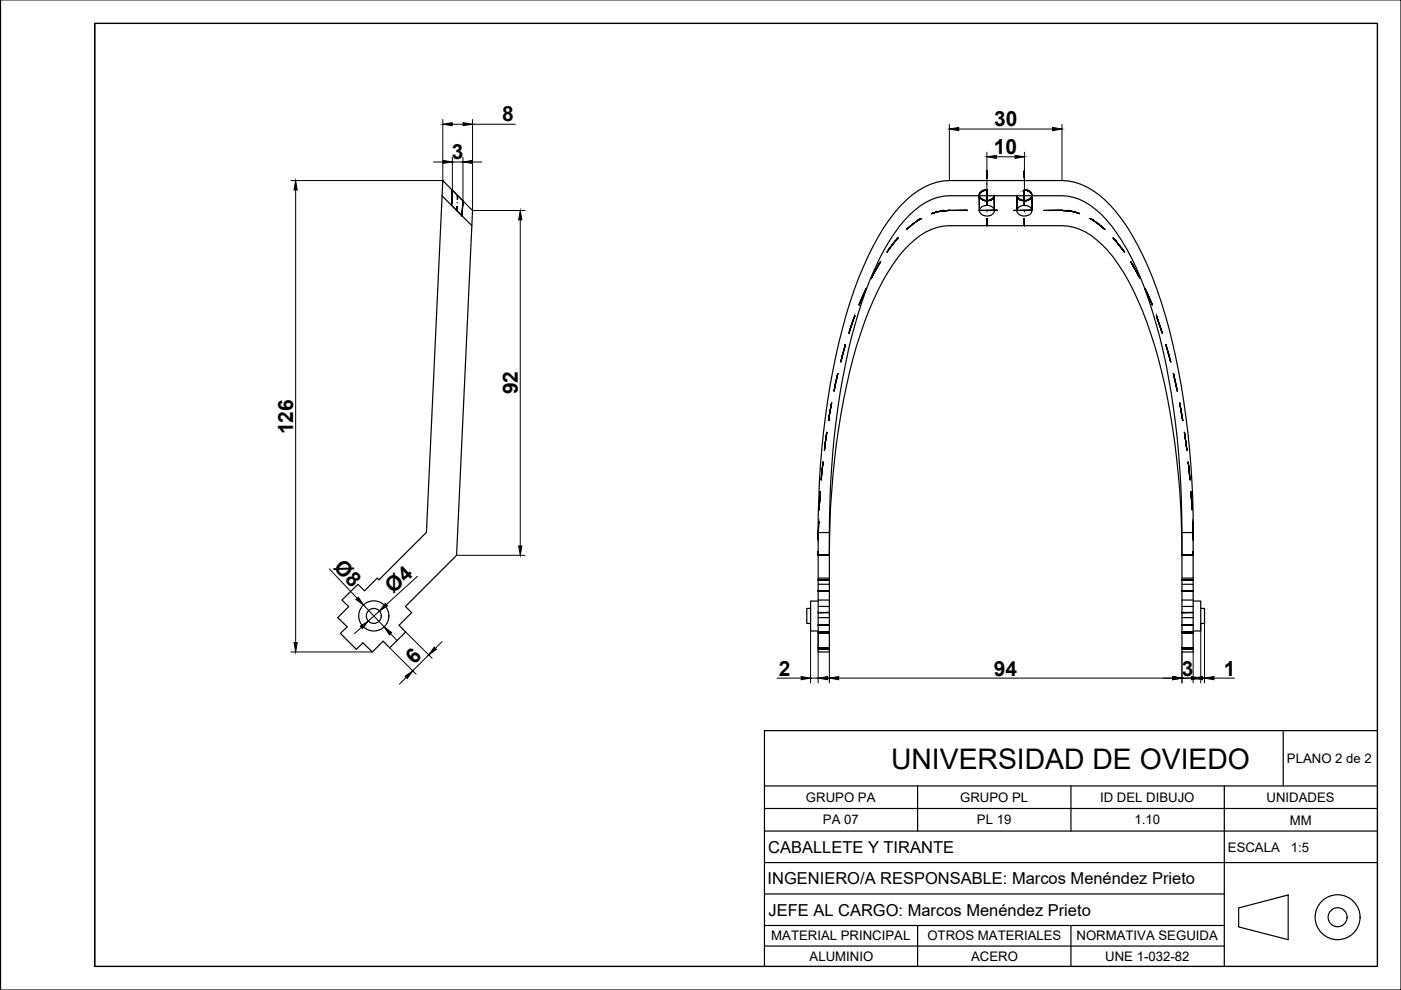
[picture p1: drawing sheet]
<svg xmlns="http://www.w3.org/2000/svg" width="297mm" height="210mm" viewBox="0 0 297 210" stroke-linecap="round" stroke-linejoin="round" font-family="sans-serif">
<!-- layer: 01_Contornos -->
<g fill="none" stroke="#000" stroke-width=".25">
<path d="M.1 0h296.9v209.9h-296.9zM20.1 5h271.9v199.9h-271.9zM93.9 38.3l6.3 6.3-3.4 73.1-10.8 10.9 1.3 1.3-2.7 2.7 1.4 1.4-3.4 3.3-1.4-1.4-2.3 2.3-2-1.9-1.3 1.4-3.4-3.4 1.4-1.4-2-1.9 2.3-2.4-1.4-1.4 3.4-3.3 1.4 1.4 2.7-2.7 .3 .4 10.1-10.1zM93.7 41.5l6.4 6.4M95.9 40.3l2.3 2.3M96.9 44.7l1.1 1.1M207.8 44.2a1.75 1.75 0 0 1 3 .5 1.71 1.71 0 0 1-1.5 1.1 1.71 1.71 0 0 1-1.6-1zM209.2 47.9h.1M215.8 44.1a1.84 1.84 0 0 1 3 .4 1.62 1.62 0 0 1-2.7 .9l-.4-.3-.1-.4zM217.2 47.9h.1M173.5 112.9v25.3h2.3v-25.3M173.5 112.9a166.2 166.2 0 0 1 6.7-48.9 61.9 61.9 0 0 1 9.5-19 16.6 16.6 0 0 1 10.3-6.6l25.2-.1a14.5 14.5 0 0 1 10.3 5.3 51.7 51.7 0 0 1 9.8 17.8 150.6 150.6 0 0 1 7.4 40.9l.3 10.6"/>
<path d="M173.5 112.9h2.3M175.8 112.9a167.3 167.3 0 0 1 5.5-44.1 62.3 62.3 0 0 1 9.4-20.8 17 17 0 0 1 8.2-6.2l2.4-.3h23.9a13 13 0 0 1 9.4 5.1 52.7 52.7 0 0 1 9.8 19.5 162.5 162.5 0 0 1 6.2 46.8M175.8 117.7a160.7 160.7 0 0 1 5.8-44.3 56.2 56.2 0 0 1 9.9-20.3 14.4 14.4 0 0 1 8.6-5.2h25.1a12.2 12.2 0 0 1 8.5 4 41.7 41.7 0 0 1 8.6 14.1 125.4 125.4 0 0 1 7.5 34.8l.5 6.7 .3 10.2M250.6 112.9v25.3h2.4v-25.3M250.6 112.9h2.4M171.9 129v3.2M173.5 127.4h-1.6v1.6h-.8v3.2h.8v1.6h1.6M173.5 122.6h2.3M173.5 123.9h2.3M173.5 127.2h2.3M173.5 128.6h2.3M173.5 131h2.3"/>
<path d="M173.5 134.3h2.3M173.5 137.7h2.3M250.6 122.6h2.4M250.6 123.9h2.4M250.6 127.2h2.4M250.6 128.6h2.4M250.6 131h2.4M250.6 134.3h2.4M250.6 137.7h2.4M253 127.4h1.6v1.6h.8v3.2h-.8v1.6h-1.6M254.6 129v3.2M272.1 154.9v11.7"/>
<path d="M292 154.9h-129.9v50M162.1 176.2h129.9M162.1 166.6h129.9M162.1 171.4h129.9M194.5 166.6v9.6M227.1 166.6v9.6M259.6 166.6v38.3M162.1 182.9h129.9M162.1 189.5h97.5M162.1 196.2h97.5M194.5 196.2v8.7M227.1 196.2v8.7"/>
<path d="M262.6 192.5l10.5-2.7v9.4l-10.5-2.7zM162.1 200.6h97.5"/>
<circle cx="79.3" cy="130.6" r="3.2"/>
<circle cx="79.3" cy="130.6" r="1.59"/>
<circle cx="283.6" cy="194.5" r="4.8"/>
<circle cx="283.6" cy="194.5" r="2.01"/>
</g>
<!-- layer: 02_Ocultas -->
<g fill="#000" stroke="#000" stroke-width=".21">
<path d="M95.9 40.3l-.2 3.2zM95.9 40.3l-.2 3.2zM95.9 40.3l-.2 3.2zM95.9 40.3l-.2 3.2z"/>
<path d="M98.2 42.6l-.2 3.2zM98.1 42.6l-.1 3.2zM98.1 42.6l-.1 3.2zM98.1 42.6l-.2 3.2z"/>
<path d="M185.2 58.2l-.4 .7zM185.1 58.2l-.3 .7zM185.1 58.2l-.3 .7zM185.1 58.2l-.3 .7z"/>
<path d="M186.3 56.2l-1.1 2zM186.2 56.2l-1 2zM186.2 56.2l-1 2zM186.2 56.2l-1.1 2z"/>
<path d="M186.7 55.6l-.4 .6zM186.6 55.6l-.3 .6zM186.6 55.6l-.3 .6zM186.6 55.6l-.4 .6z"/>
<path d="M188.5 52.8l-.4 .6zM188.5 52.8l-.4 .6zM188.5 52.8l-.4 .6zM188.5 52.8l-.4 .6z"/>
<path d="M189.7 51.2l-1.2 1.6zM189.7 51.2l-1.2 1.6zM189.7 51.2l-1.2 1.6zM189.7 51.2l-1.2 1.6z"/>
<path d="M190.4 50.4l-.7 .8zM190.4 50.4l-.7 .8zM190.4 50.4l-.7 .8zM190.4 50.4l-.7 .8z"/>
<path d="M192.2 48.7l1.2-1.1zM192.2 48.7l1.2-1.1zM192.2 48.7l1.2-1.1zM192.2 48.6l1.2-1z"/>
<path d="M193.4 47.6l1.3-.9zM193.4 47.6l1.3-1zM193.4 47.6l1.3-1zM193.4 47.6l1.3-1z"/>
<path d="M194.7 46.7l.6-.3zM194.7 46.7l.6-.3zM194.7 46.7l.5-.3zM194.7 46.6l.5-.2z"/>
<path d="M197.6 45.3l1.1-.4zM197.6 45.3l1.1-.4zM197.6 45.3l1.1-.4zM197.6 45.3l1.1-.4z"/>
<path d="M198.7 44.9l1.3-.2zM198.7 44.9l1.3-.2zM198.7 44.9l1.3-.2zM198.7 44.9l1.3-.2z"/>
<path d="M201.3 44.6h3.8zM201.3 44.6h3.8zM201.3 44.6h3.8zM201.3 44.6h3.8z"/>
<path d="M200 44.7l1.3-.1zM200 44.7l1.3-.1zM200 44.7l1.3-.1zM200 44.7l1.3-.1z"/>
<path d="M207.6 44.6h3.8zM207.6 44.6h3.8zM207.6 44.6h3.8zM207.6 44.6h3.8z"/>
<path d="M207.6 41.5l.1 3.2zM207.6 41.5l.1 3.2zM207.6 41.5l.1 3.2zM207.7 41.5v3.2z"/>
<path d="M207.7 41.5v.2zM207.6 41.5l.1 .2zM207.6 41.5l.1 .2zM207.6 41.5l.1 .2z"/>
<path d="M207.7 41.7l.1 .2zM207.6 41.7l.2 .2zM207.6 41.7l.2 .2zM207.6 41.7l.2 .2z"/>
<path d="M207.7 41.2v.3zM207.6 41.2l.1 .3zM207.6 41.2l.1 .3zM207.6 41.2l.1 .3z"/>
<path d="M207.8 41.9l.1 .2zM207.7 41.9l.2 .2zM207.7 41.9l.2 .2zM207.7 41.9l.2 .2z"/>
<path d="M207.8 41l-.1 .2zM207.7 41v.2zM207.7 41v.2zM207.7 41l-.1 .2z"/>
<path d="M207.9 42l.2 .2zM207.9 42.1l.2 .1zM207.9 42.1l.2 .1zM207.9 42.1l.2 .1z"/>
<path d="M207.9 40.8l-.1 .2zM207.8 40.8v.2zM207.8 40.8v.2zM207.8 40.8l-.1 .2z"/>
<path d="M208.1 42.2l.2 .1zM208.1 42.2l.2 .1zM208.1 42.2l.2 .1zM208.1 42.2l.2 .1z"/>
<path d="M207.9 40.8l.2-.1zM207.9 40.8l.2-.2zM207.9 40.8l.2-.2zM207.9 40.8l.2-.2z"/>
<path d="M208.3 42.3l.3 .1zM208.3 42.3l.3 .1zM208.3 42.3l.3 .2zM208.3 42.3l.3 .2z"/>
<path d="M208.1 40.7l.2-.2zM208.1 40.7l.2-.2zM208.1 40.7l.2-.2zM208.1 40.6l.2-.1z"/>
<path d="M208.6 42.4l.3 .1zM208.6 42.5h.3zM208.6 42.5l.3 .1zM208.6 42.5l.3 .1z"/>
<path d="M208.3 40.5l.3-.1zM208.3 40.5l.3-.1zM208.3 40.5l.3-.1zM208.3 40.5l.3-.1z"/>
<path d="M208.9 42.5h.3zM208.9 42.6l.3-.1zM208.9 42.6l.3-.1zM208.9 42.6h.3z"/>
<path d="M208.6 40.4h.3zM208.6 40.4l.3-.1zM208.6 40.4l.3-.1zM208.6 40.4l.3-.1z"/>
<path d="M209.2 42.5h.3zM209.2 42.6l.3-.1zM209.2 42.6l.3-.1zM209.2 42.6h.3z"/>
<path d="M208.9 40.4l.3-.1zM208.9 40.4l.3-.1zM208.9 40.4l.3-.1zM208.9 40.3h.3z"/>
<path d="M209.2 40.3l.2 .1zM209.2 40.3l.2 .1zM209.2 40.3h.2zM209.2 40.3h.2z"/>
<path d="M209.5 42.5h.2zM209.5 42.6l.2-.1zM209.5 42.6l.2-.1zM209.5 42.6l.2-.1z"/>
<path d="M209.7 42.5l.3-.1zM209.7 42.5l.3-.1zM209.7 42.5l.3-.1zM209.7 42.5l.3-.1z"/>
<path d="M210 42.4l.3-.1zM210 42.4l.3-.1zM210 42.4l.3-.1zM210 42.4l.3-.1z"/>
<path d="M210.3 42.3l.2-.2zM210.5 42.1l-.2 .2zM210.5 42.1l-.2 .2zM210.3 42.3l.2-.2z"/>
<path d="M210.5 42.1l.1-.2zM210.6 41.9l-.1 .2zM210.6 41.9l-.1 .2zM210.5 42.1l.2-.1z"/>
<path d="M210.8 41.5v3.1zM210.8 41.5v3.1zM210.8 41.5v3.1zM210.8 41.5v3.1z"/>
<path d="M215.5 41.5l.1 3.1zM215.5 41.5l.1 3.1zM215.5 41.5l.1 3.1zM215.6 41.5v3.1z"/>
<path d="M215.8 42l.1 .1zM215.8 42l.1 .1zM215.8 42l.1 .1zM215.8 42l.1 .1z"/>
<path d="M215.9 42.1l.2 .2zM215.9 42.1l.2 .2zM215.9 42.1l.2 .2zM215.9 42.1l.2 .2z"/>
<path d="M216.1 42.3l.3 .1zM216.1 42.3l.3 .1zM216.1 42.3l.3 .1zM216.1 42.3l.3 .1z"/>
<path d="M216.4 42.4l.3 .1zM216.4 42.4l.3 .1zM216.4 42.4l.3 .1zM216.4 42.4l.3 .1z"/>
<path d="M216.7 42.5l.3 .1zM216.7 42.5l.3 .1zM216.7 42.5h.3zM216.7 42.5h.3z"/>
<path d="M217.1 40.3h.2zM217.1 40.4l.2-.1zM217.1 40.4l.2-.1zM217.1 40.4l.2-.1z"/>
<path d="M217 42.6h.3zM217 42.6l.3-.1zM217 42.6l.3-.1zM217 42.5h.3z"/>
<path d="M217.3 40.3h.3zM217.3 40.3h.3zM217.3 40.3l.3 .1zM217.3 40.3l.3 .1z"/>
<path d="M217.3 42.6h.3zM217.3 42.6l.3-.1zM217.3 42.6l.3-.1zM217.3 42.5h.3z"/>
<path d="M217.6 40.3l.3 .1zM217.6 40.4h.3zM217.6 40.4h.3zM217.6 40.4h.3z"/>
<path d="M217.6 42.6l.3-.1zM217.6 42.6l.3-.2zM217.6 42.6l.3-.2zM217.6 42.5l.3-.1z"/>
<path d="M217.9 40.4l.2 .1zM217.9 40.4l.2 .1zM217.9 40.4l.2 .1zM217.9 40.4l.2 .1z"/>
<path d="M217.9 42.5l.2-.2zM217.9 42.5l.2-.2zM217.9 42.5l.2-.2zM217.9 42.4l.2-.1z"/>
<path d="M218.1 40.5l.2 .1zM218.1 40.5l.2 .1zM218.1 40.5l.2 .2zM218.1 40.5l.2 .2z"/>
<path d="M218.1 42.3l.2-.1zM218.1 42.3l.2-.1zM218.1 42.3l.2-.1zM218.1 42.3l.2-.1z"/>
<path d="M218.3 40.6l.3 .2zM218.3 40.7l.3 .1zM218.3 40.7l.3 .1zM218.3 40.7l.3 .1z"/>
<path d="M218.3 42.2l.3-.1zM218.3 42.2l.3-.2zM218.3 42.2l.3-.2zM218.3 42.2l.3-.2z"/>
<path d="M218.6 40.8l.1 .2zM218.5 40.8l.2 .2zM218.5 40.8l.2 .2zM218.5 40.8l.2 .2z"/>
<path d="M218.7 41.9l-.1 .2zM218.6 41.9v.2zM218.6 41.9v.2zM218.6 41.9l-.1 .2z"/>
<path d="M218.7 41l.1 .2zM218.6 41l.2 .2zM218.6 41l.2 .2zM218.6 41l.2 .2z"/>
<path d="M218.8 41.7l-.1 .2zM218.7 41.7v.2zM218.7 41.7v.2zM218.7 41.7l-.1 .2z"/>
<path d="M218.8 41.2v.3zM218.7 41.2l.1 .3zM218.7 41.2l.1 .3zM218.7 41.2l.1 .3z"/>
<path d="M218.8 41.5v3.1zM218.8 41.5v3.1zM218.8 41.5v3.1zM218.8 41.5v3.1z"/>
<path d="M215 44.6h3.8zM215 44.6h3.8zM215 44.6h3.8zM215 44.6h3.8z"/>
<path d="M218.8 41.5v.2zM218.8 41.5v.2zM218.8 41.5v.2zM218.8 41.5l-.1 .2z"/>
<path d="M221.3 44.6h3.9zM221.3 44.6h3.9zM221.3 44.6h3.9zM221.3 44.6h3.9z"/>
<path d="M225.2 44.6l1.3 .1zM225.2 44.6l1.3 .1zM225.2 44.6l1.3 .1zM225.2 44.6l1.3 .1z"/>
<path d="M226.5 44.7l1.3 .2zM226.5 44.7l1.3 .2zM226.5 44.7l1.3 .2zM226.5 44.7l1.3 .2z"/>
<path d="M227.8 44.9l1.1 .4zM227.8 44.9l1.1 .4zM227.8 44.9l1.1 .4zM227.8 44.9l1.1 .4z"/>
<path d="M231.2 46.4l.5 .2zM231.2 46.4l.5 .2zM231.2 46.4l.5 .3zM231.2 46.4l.5 .3z"/>
<path d="M231.7 46.6l1.3 1zM231.7 46.7l1.3 .9zM231.7 46.7l1.3 .9zM231.7 46.7l1.3 .9z"/>
<path d="M233 47.6l1.3 1zM233 47.6l1.3 1zM233 47.6l1.3 1zM233 47.6l1.2 1.1z"/>
<path d="M236 50.4l.7 .8zM236 50.4l.7 .8zM236 50.5l.7 .7zM236 50.5l.7 .7z"/>
<path d="M236.7 51.2l1.2 1.6zM236.7 51.2l1.2 1.6zM236.7 51.2l1.2 1.6zM236.7 51.2l1.2 1.6z"/>
<path d="M237.9 52.8l.5 .6zM237.9 52.8l.5 .6zM237.9 52.8l.5 .6zM237.9 52.8l.5 .6z"/>
<path d="M239.8 55.6l.4 .6zM239.8 55.6l.4 .6zM239.8 55.6l.4 .6zM239.8 55.6l.4 .6z"/>
<path d="M240.2 56.2l1.1 2zM240.1 56.2l1.2 2zM240.1 56.2l1.2 2zM240.1 56.2l1.2 2z"/>
<path d="M241.3 58.2l.4 .7zM241.2 58.2l.5 .7zM241.2 58.2l.5 .7zM241.2 58.2l.4 .7z"/>
<path d="M177.7 79.2l-.5 2zM177.6 79.2l-.4 2zM177.6 79.2l-.4 2zM177.6 79.2l-.4 2z"/>
<path d="M178.6 75.3l-.3 1.4zM178.6 75.3l-.3 1.4zM178.6 75.3l-.3 1.4zM178.6 75.3l-.3 1.4z"/>
<path d="M179.3 73l-.7 2.3zM179.2 73l-.6 2.3zM179.2 73l-.6 2.3zM179.2 73l-.6 2.3z"/>
<path d="M180.2 69.9l-.2 .7zM180.2 69.9l-.2 .7zM180.2 69.9l-.2 .7zM180.2 69.9l-.2 .7z"/>
<path d="M181.1 67.3l-.9 2.6zM181.1 67.3l-.9 2.6zM181.1 67.3l-.9 2.6zM181.1 67.3l-.9 2.6z"/>
<path d="M181.2 67l-.1 .3zM181.2 67l-.1 .3zM181.2 67l-.1 .3zM181.2 67l-.1 .3z"/>
<path d="M183.1 62.5l-1 2.2zM183 62.5l-.9 2.2zM183 62.5l-.9 2.2zM183 62.5l-.9 2.2z"/>
<path d="M183.7 61.1l-.6 1.4zM183.7 61.1l-.6 1.4zM183.7 61.1l-.6 1.4zM183.7 61.1l-.7 1.4z"/>
<path d="M242.8 61.1l.6 1.4zM242.7 61.1l.7 1.4zM242.7 61.1l.7 1.4zM242.7 61.1l.7 1.4z"/>
<path d="M243.4 62.5l.9 2.1zM243.4 62.5l.9 2.1zM243.4 62.5l.9 2.2zM243.4 62.5l.9 2.2z"/>
<path d="M245.2 67l.1 .3zM245.2 67l.1 .3zM245.2 67l.1 .3zM245.2 67l.1 .3z"/>
<path d="M245.3 67.3l.9 2.6zM245.3 67.3l.9 2.6zM245.3 67.3l.9 2.6zM245.3 67.3l.9 2.6z"/>
<path d="M246.2 69.9l.3 .7zM246.2 69.9l.3 .7zM246.2 69.9l.3 .7zM246.2 69.9l.3 .7z"/>
<path d="M247.2 73l.6 2.3zM247.2 73l.6 2.3zM247.2 73l.6 2.3zM247.2 73l.6 2.3z"/>
<path d="M247.8 75.3l.4 1.4zM247.8 75.3l.4 1.4zM247.8 75.3l.4 1.4zM247.8 75.3l.4 1.4z"/>
<path d="M248.8 79.2l.4 2zM248.8 79.2l.4 2zM248.8 79.2l.4 2zM248.8 79.2l.4 2z"/>
<path d="M174.5 98l-.3 2.5zM174.5 98l-.3 2.5zM174.5 98l-.3 2.5zM174.5 98l-.3 2.5z"/>
<path d="M175 93.8l-.2 1.6zM174.9 93.8l-.1 1.6zM174.9 93.8l-.1 1.6zM174.9 93.8l-.1 1.6z"/>
<path d="M175.3 91.7l-.3 2.1zM175.3 91.7l-.3 2.1zM175.3 91.7l-.3 2.1zM175.3 91.7l-.4 2.1z"/>
<path d="M176 87.3l-.3 1.9zM175.9 87.3l-.2 1.9zM175.9 87.3l-.2 1.9zM175.9 87.3l-.2 1.9z"/>
<path d="M176.3 85.4l-.3 1.9zM176.3 85.4l-.3 1.9zM176.3 85.4l-.3 1.9zM176.3 85.4l-.4 1.9z"/>
<path d="M177.2 81.2l-.3 1.7zM177.2 81.2l-.3 1.7zM177.2 81.2l-.3 1.7zM177.2 81.2l-.4 1.7z"/>
<path d="M249.2 81.2l.4 1.7zM249.2 81.2l.4 1.7zM249.2 81.2l.4 1.7zM249.2 81.2l.4 1.7z"/>
<path d="M250.1 85.4l.4 1.9zM250.1 85.4l.4 1.9zM250.1 85.4l.4 1.9zM250.1 85.4l.4 1.9z"/>
<path d="M250.5 87.3l.3 1.8zM250.4 87.3l.4 1.8zM250.4 87.3l.4 1.9zM250.4 87.3l.4 1.9z"/>
<path d="M251.1 91.7l.3 2.1zM251.1 91.7l.3 2.1zM251.1 91.7l.3 2.1zM251.1 91.7l.3 2.1z"/>
<path d="M251.4 93.8l.3 1.6zM251.4 93.8l.3 1.6zM251.4 93.8l.3 1.6zM251.4 93.8l.3 1.6z"/>
<path d="M252 98l.2 2.5zM251.9 98l.3 2.5zM251.9 98l.3 2.5zM251.9 98l.3 2.5z"/>
<path d="M173.5 117.7h2.3zM173.5 117.7h2.3zM173.5 117.7h2.3zM173.5 117.7h2.3z"/>
<path d="M173.5 114.3v.1zM173.4 114.3l.1 .1zM173.4 114.3l.1 .1zM173.4 114.3l.1 .1z"/>
<path d="M173.5 117v.7zM173.4 117l.1 .7zM173.4 117l.1 .7zM173.4 117l.1 .7z"/>
<path d="M173.6 110.8l-.1 3.5zM173.6 110.8l-.1 3.5zM173.6 110.8l-.1 3.5zM173.6 110.8l-.2 3.5z"/>
<path d="M173.6 110.6v.2zM173.6 110.6v.2zM173.6 110.6v.2zM173.6 110.6v.2z"/>
<path d="M173.7 107.3v.8zM173.7 107.3v.8zM173.7 107.3v.8zM173.7 107.3v.8z"/>
<path d="M173.9 104.3l-.2 3zM173.9 104.3l-.2 3zM173.9 104.3l-.2 3zM173.9 104.3l-.2 3z"/>
<path d="M174.2 100.5l-.1 1.2zM174.2 100.5l-.1 1.2zM174.2 100.5l-.1 1.2zM174.2 100.5l-.1 1.2z"/>
<path d="M250.6 117.7h2.4zM250.6 117.7h2.4zM250.6 117.7h2.4zM250.6 117.7h2.4z"/>
<path d="M252.2 100.5l.1 1.2zM252.2 100.5l.1 1.2zM252.2 100.5l.1 1.2zM252.2 100.5l.1 1.2z"/>
<path d="M252.5 104.3l.2 3zM252.5 104.3l.2 3zM252.5 104.3l.2 3zM252.5 104.3l.2 3z"/>
<path d="M252.7 107.3l.1 .8zM252.7 107.3l.1 .8zM252.7 107.3l.1 .8zM252.7 107.3l.1 .8z"/>
<path d="M252.9 110.6v.2zM252.8 110.6l.1 .2zM252.8 110.6l.1 .2zM252.8 110.6l.1 .2z"/>
<path d="M252.9 110.8l.1 3.5zM252.8 110.8l.2 3.5zM252.8 110.8l.2 3.5zM252.8 110.8l.2 3.5z"/>
<path d="M253 114.3v.1zM252.9 114.3l.1 .1zM252.9 114.3l.1 .1zM252.9 114.3l.1 .1z"/>
<path d="M253 117v.7zM252.9 117l.1 .7zM252.9 117l.1 .7zM252.9 117l.1 .7z"/>
<path d="M173.5 122.9h2.3zM173.5 123l2.3-.1zM173.5 123l2.3-.1zM173.5 123h2.3z"/>
<path d="M173.5 125.2h2.3zM173.5 125.3l2.3-.1zM173.5 125.3l2.3-.1zM173.5 125.3h2.3z"/>
<path d="M173.5 129.9h2.3zM173.5 129.9h2.3zM173.5 129.9h2.3zM173.5 129.9h2.3z"/>
<path d="M173.5 132.5h2.3zM173.5 132.6l2.3-.1zM173.5 132.6l2.3-.1zM173.5 132.6h2.3z"/>
<path d="M173.5 134h2.3zM173.5 134h2.3zM173.5 134h2.3zM173.5 134h2.3z"/>
<path d="M173.5 137.3h2.3zM173.5 137.3h2.3zM173.5 137.3h2.3zM173.5 137.3h2.3z"/>
<path d="M250.6 122.9h2.4zM250.6 123l2.4-.1zM250.6 123l2.4-.1zM250.6 123h2.4z"/>
<path d="M250.6 125.2h2.4zM250.6 125.3l2.4-.1zM250.6 125.3l2.4-.1zM250.6 125.3h2.4z"/>
<path d="M250.6 129.9h2.4zM250.6 129.9h2.4zM250.6 129.9h2.4zM250.6 129.9h2.4z"/>
<path d="M250.6 132.5h2.4zM250.6 132.6l2.4-.1zM250.6 132.6l2.4-.1zM250.6 132.6h2.4z"/>
<path d="M250.6 134h2.4zM250.6 134h2.4zM250.6 134h2.4zM250.6 134h2.4z"/>
<path d="M250.6 137.3h2.4zM250.6 137.3h2.4zM250.6 137.3h2.4zM250.6 137.3h2.4z"/>
</g>
<g fill="none" stroke="#000" stroke-width=".21">
<path d="M95.7 43.5h.1M95.9 40.3l-.2 3.2zM95.9 40.3h.1M98 45.8h.1M98.1 42.6l-.2 3.2zM98.2 42.6h.1M185.1 58.2l-.3 .7zM185.2 58.2h.1M186.2 56.2l-1.1 2zM186.3 56.2h.1M186.6 55.6l-.4 .6zM188.5 52.8l-.4 .6z"/>
<path d="M188.5 52.8h.1M189.7 51.2l-1.2 1.6zM189.7 51.2h.1M190.4 50.4l-.7 .8zM192.2 48.6l1.2-1zM193.4 47.6l1.3-1zM193.4 47.6h.1M194.7 46.6l.6-.2zM194.7 46.7h.1M197.6 45.3l1.1-.4zM198.7 44.9l1.3-.2zM198.7 44.9h.1"/>
<path d="M200 44.7l1.3-.1zM200 44.7h.1M201.3 44.6h.1M201.3 44.6h3.8zM207.6 44.6h3.8zM207.6 41.5l.1 .2zM207.6 41.7l.2 .2zM207.6 41.2l.1 .3zM207.6 44.7h.1M207.6 41.5l.1 3.2zM207.6 41.5h.1M207.6 41.7h.1"/>
<path d="M207.6 41.2h.1M207.7 41.9l.2 .2zM207.7 41l-.1 .2zM207.8 41.9h.1M207.8 41h.1M207.8 40.8l-.1 .2zM207.9 42.1h.1M207.9 42l.2 .2zM207.9 40.8l.2-.2zM207.9 40.8h.1M208.1 42.2h.1M208.1 42.2l.2 .1z"/>
<path d="M208.1 40.6l.2-.1zM208.1 40.7h.1M208.3 42.3h.1M208.3 42.3l.3 .2zM208.3 40.5l.3-.1zM208.3 40.5h.1M208.6 42.5h.1M208.6 42.4l.3 .2zM208.6 40.4l.3-.1zM208.6 40.4h.1M208.9 42.6h.1M208.9 42.5l.3 .1z"/>
<path d="M208.9 40.3h.3zM208.9 40.4h.1M209.2 42.5l.3 .1zM209.2 40.3l.2 .1zM209.2 40.3h.1M209.5 42.6h.1M209.5 42.5h.2zM209.7 42.5h.1M209.7 42.5l.3-.1zM210 42.4h.1M210 42.4l.3-.1zM210.3 42.3h.1"/>
<path d="M210.3 42.3l.2-.2zM210.5 42.1h.1M210.6 41.9l-.1 .2zM210.7 42h.1M210.6 42h.1M210.8 44.6h.1M210.8 41.5v3.1zM210.8 41.5h.1M215 44.6h3.8zM215.5 44.6h.1M215.5 41.5l.1 3.1zM215.5 41.5h.1"/>
<path d="M215.8 42l.1 .1zM215.8 42h.1M215.9 42.1l.2 .2zM215.9 42.1h.1M216.1 42.3l.3 .1zM216.1 42.3h.1M216.4 42.4l.3 .1zM216.4 42.4h.1M216.7 42.5l.3 .1zM216.7 42.5h.1M217 42.5l.3 .1zM217 42.6h.1"/>
<path d="M217.1 40.3h.2zM217.3 42.5l.3 .1zM217.3 40.3h.1M217.3 40.3l.3 .1zM217.6 42.5l.3-.1zM217.6 42.6h.1M217.6 40.4h.1M217.6 40.3l.3 .1zM217.9 42.4l.2-.1zM217.9 42.5h.1M217.9 40.4h.1M217.9 40.4l.2 .1z"/>
<path d="M218.1 42.3l.2-.1zM218.1 42.3h.1M218.1 40.5h.1M218.1 40.5l.2 .2zM218.3 42.2l.3-.2zM218.3 42.2h.1M218.3 40.7h.1M218.3 40.6l.3 .2zM218.5 40.8l.2 .2zM218.6 42.1h.1M218.6 40.8h.1M218.6 41.9l-.1 .2z"/>
<path d="M218.6 41l.2 .2zM218.7 41.9h.1M218.7 41h.1M218.7 41.7l-.1 .2zM218.7 41.2l.1 .3zM218.8 41.5l-.1 .2zM218.8 41.7h.1M218.8 41.2h.1M218.8 44.6h.1M218.8 41.5v3.1zM218.8 41.5h.1M221.3 44.6h3.9z"/>
<path d="M225.2 44.6h.1M225.2 44.6l1.3 .1zM226.5 44.7h.1M226.5 44.7l1.3 .2zM227.8 44.9h.1M227.8 44.9l1.1 .4zM231.2 46.4l.5 .3zM231.7 46.7h.1M231.7 46.6l1.3 1zM233 47.6h.1M233 47.6l1.3 1zM236 50.5l.7 .7z"/>
<path d="M236.7 51.2l1.2 1.6zM236.7 51.2h.1M237.9 52.8l.5 .6zM237.9 52.8h.1M239.8 55.6l.4 .6zM240.1 56.2l1.2 2zM240.2 56.2h.1M241.2 58.2l.4 .7zM241.3 58.2h.1M177.6 79.2l-.4 2zM178.6 75.3l-.3 1.4zM178.6 75.3h.1"/>
<path d="M179.2 73l-.6 2.3zM180.2 69.9l-.2 .7zM180.2 69.9h.1M181.1 67.3l-.9 2.6zM181.1 67.3h.1M181.2 67l-.1 .3zM183 62.5l-.9 2.2zM183.1 62.5h.1M183.7 61.1l-.7 1.4zM242.7 61.1l.7 1.4zM243.4 62.5l.9 2.2zM243.4 62.5h.1"/>
<path d="M245.2 67l.1 .3zM245.3 67.3l.9 2.6zM245.3 67.3h.1M246.2 69.9l.3 .7zM246.2 69.9h.1M247.2 73l.6 2.3zM247.8 75.3l.4 1.4zM247.8 75.3h.1M248.8 79.2l.4 2zM174.5 98l-.3 2.5zM174.9 93.8l-.1 1.6zM175 93.8h.1"/>
<path d="M175.3 91.7l-.4 2.1zM175.9 87.3l-.2 1.9zM176 87.3h.1M176.3 85.4l-.4 1.9zM177.2 81.2l-.4 1.7zM177.2 81.2h.1M249.2 81.2l.4 1.7zM249.2 81.2h.1M250.1 85.4l.4 1.9zM250.4 87.3l.4 1.9zM250.5 87.3h.1M251.1 91.7l.3 2.1z"/>
<path d="M251.4 93.8l.3 1.6zM251.4 93.8h.1M251.9 98l.3 2.5zM173.4 114.3l.1 .1zM173.4 117l.1 .7zM173.4 117.7h.1M173.4 114.3h.1M173.5 117.7h.1M173.5 117.7h2.3zM173.6 110.8l-.2 3.5zM173.6 110.6v.2zM173.6 110.8h.1"/>
<path d="M173.7 107.3v.8zM173.7 107.3h.1M173.9 104.3l-.2 3zM174.2 100.5l-.1 1.2zM174.2 100.5h.1M175.8 117.7h.1M250.6 117.7h.1M250.6 117.7h2.4zM252.2 100.5l.1 1.2zM252.2 100.5h.1M252.5 104.3l.2 3zM252.7 107.3l.1 .8z"/>
<path d="M252.7 107.3h.1M252.8 110.6l.1 .2zM252.8 110.8l.2 3.5zM252.9 110.8h.1M252.9 114.3l.1 .1zM252.9 117l.1 .7zM252.9 117.7h.1M253 117.7h.1M253 114.3h.1M173.5 122.9v.1M173.5 122.9l2.3 .1zM173.5 125.2v.1"/>
<path d="M173.5 125.2l2.3 .1zM173.5 129.9h.1M173.5 129.9h2.3zM173.5 132.5v.1M173.5 132.5l2.3 .1zM173.5 134h.1M173.5 134h2.3zM173.5 137.3h.1M173.5 137.3h2.3zM175.8 122.9v.1M175.8 125.2v.1M175.8 129.9h.1"/>
<path d="M175.8 132.5v.1M175.8 134h.1M175.8 137.3h.1M250.6 122.9v.1M250.6 122.9l2.4 .1zM250.6 125.2v.1M250.6 125.2l2.4 .1zM250.6 129.9h.1M250.6 129.9h2.4zM250.6 132.5v.1M250.6 132.5l2.4 .1zM250.6 134h.1"/>
<path d="M250.6 134h2.4zM250.6 137.3h.1M250.6 137.3h2.4zM253 122.9v.1M253 125.2v.1M253 129.9h.1M253 132.5v.1M253 134h.1M253 137.3h.1"/>
</g>
<!-- layer: 03_Ejes -->
<g fill="#000" stroke="#000" stroke-width=".21">
<path d="M209.2 36.3v1.5zM209.2 36.3v1.5zM209.2 36.3v1.5zM209.2 36.3v1.5z"/>
<path d="M217.2 36.3v1.5zM217.2 36.3v1.5zM217.2 36.3v1.5zM217.2 36.3v1.5z"/>
<path d="M96.9 43.8l-.1 .9zM96.9 43.8v.9zM96.9 43.8v.9zM96.9 43.8v.9z"/>
<path d="M97 41.5v.8zM97 41.5v.8zM97 41.5v.8zM97 41.5v.8z"/>
<path d="M209.2 46.3v1.6zM209.2 46.3v1.6zM209.2 46.3v1.6zM209.2 46.3v1.6z"/>
<path d="M209.2 40.5v3.1zM209.2 40.5v3.1zM209.2 40.5v3.1zM209.2 40.5v3.1z"/>
<path d="M217.2 46.3v1.6zM217.2 46.3v1.6zM217.2 46.3v1.6zM217.2 46.3v1.6z"/>
<path d="M217.2 40.5v3.1zM217.2 40.5v3.1zM217.2 40.5v3.1zM217.2 40.5v3.1z"/>
</g>
<g fill="none" stroke="#000" stroke-width=".21">
<path d="M209.2 36.3v1.5zM209.2 36.3h.1M209.2 39.1h.1M217.2 36.3v1.5zM217.2 36.3h.1M217.2 39.1h.1M96.9 44.7h.1M96.9 43.8l-.1 .9zM96.9 43.1h.1M97 41.5v.8zM97 41.5h.1M209.2 47.9h.1"/>
<path d="M209.2 46.3v1.6zM209.2 40.5v3.1zM209.2 44.9h.1M217.2 47.9h.1M217.2 46.3v1.6zM217.2 40.5v3.1zM217.2 44.9h.1"/>
</g>
<!-- layer: 04_Cotas -->
<g fill="none" stroke="#000" stroke-width=".21">
<path d="M91.9 34.3h2M93.9 25.3v13h-32.2M95.9 26.3h2.3M95.9 33.3v7M95.9 34.3h2.3M98.2 33.3v9.3M100.1 34.3h2M100.2 25.3v19.3h11.1M100.2 26.3h9M201.3 26.4v11.9M203.3 27.4h19.9M209.2 32.3v9.2"/>
<path d="M211.2 33.2h4M217.2 32.3v9.2M225.2 26.4v11.9M62.7 40.3v95.9M110.3 46.6v69.2M96.8 117.7h14.5M61.7 138.2h17.2M69.8 120.6l5.9 6.2M76.6 133l-1.4 1.3M77.1 128.3l4.3 4.6M80.5 129.6l-2.4 2.1M82.6 137.3l5.6 5.6"/>
<path d="M82.8 134.4l1.4 1.4M86 134l5.6 5.5M88.5 122.2l-6.6 6M90.9 138.9l-3.4 3.3M93.7 136l-1.4 1.5M171.9 133.8v11M173.5 133.8v11M175.8 138.2v6.6M250.6 138.2v6.6M253 138.2v6.6M254.6 132.2v12.6M255.4 132.2v12.6"/>
<path d="M86.1 143.7l-1.4 1.3M164.7 143.8h5.2M171.9 143.8h1.6M175.5 143.8h1.9M177.8 143.8h70.8M250.6 143.8h2.4M254.6 143.8h2.3M257.4 143.8h4.3"/>
</g>
<g fill="#000" stroke="#000" stroke-width=".21">
<path d="M93.9 34l2 .3-2 .3zM93.9 26.3l2-.3v.6zM98.2 26l2 .3-2 .3zM98.2 34.3l1.9-.3v.6zM201.3 27.4l2-.4v.7zM209.2 33.2l2-.3v.7zM215.2 32.9l2 .3-2 .4zM223.2 27l2 .4-2 .3zM62.7 38.3l.3 2h-.7zM110.3 44.6l.3 2h-.6zM110 115.8h.6l-.3 1.9zM62.3 136.2h.7l-.3 2z"/>
<path d="M75.5 127.1l.5-.5 1.1 1.7zM76.4 132.8l1.7-1.1-1.2 1.6zM81.7 127.9l.5 .6-1.7 1.1zM81.4 132.9l1.6 1.2-.4 .5zM92.1 137.2l.4 .5-1.6 1.2zM85.9 143.4l1.6-1.2-1.2 1.7zM169.9 143.4l2 .4-2 .3zM173.5 143.8l2-.4v.7zM175.8 143.8l2-.4v.7zM248.6 143.4l2 .4-2 .3zM252.6 143.4l2 .4-2 .3zM253 143.8l2-.4v.7z"/>
<path d="M255.4 143.8l2-.4v.7z"/>
</g>
<text font-size="6" x="188.9" y="163">UNIVERSIDAD DE OVIEDO</text>
<g font-size="4.4">
<text x="106.5" y="25.8">8</text>
<text x="210.8" y="26.8">30</text>
<text x="95.8" y="33.8">3</text>
<text x="210.7" y="32.7">10</text>
<text x="109.8" y="83.6" transform="rotate(-90 109.8 83.6)">92</text>
<text x="62.1" y="92.1" transform="rotate(-90 62.1 92.1)">126</text>
<text x="70.6" y="120.4" transform="rotate(46 70.6 120.4)">Ø8</text>
<text x="83.4" y="126" transform="rotate(-42 83.4 126)">Ø4</text>
<text x="87.9" y="141" transform="rotate(-46 87.9 141)">6</text>
<text x="165.1" y="143.3">2</text>
<text x="210.7" y="143.2">94</text>
<text x="250.6" y="143.2">3</text>
<text x="259.5" y="143.3">1</text>
</g>
<g font-size="3.5">
<text x="162.9" y="180.8">CABALLETE Y TIRANTE</text>
<text x="162.8" y="187.4">INGENIERO/A RESPONSABLE: Marcos Menéndez Prieto</text>
<text x="163" y="194.1">JEFE AL CARGO: Marcos Menéndez Prieto</text>
</g>
<g font-size="2.8">
<text x="272.9" y="161.8">PLANO 2 de 2</text>
<text x="170.9" y="170.1">GRUPO PA</text>
<text x="203.6" y="170.1">GRUPO PL</text>
<text x="233.2" y="170.1">ID DEL DIBUJO</text>
<text x="268.5" y="170.1">UNIDADES</text>
<text x="174.5" y="174.8">PA 07</text>
<text x="207.1" y="174.8">PL 19</text>
<text x="240.5" y="174.8">1.10</text>
<text x="273.5" y="174.9">MM</text>
<text x="260.3" y="180.6">ESCALA</text>
<text x="273.7" y="180.6">1:5</text>
<text x="163.5" y="199.4">MATERIAL PRINCIPAL</text>
<text x="171.6" y="203.8">ALUMINIO</text>
<text x="196.6" y="199.4">OTROS MATERIALES</text>
<text x="205.9" y="203.8">ACERO</text>
<text x="228.2" y="199.4">NORMATIVA SEGUIDA</text>
<text x="234.3" y="203.7">UNE 1-032-82</text>
</g>
</svg>
